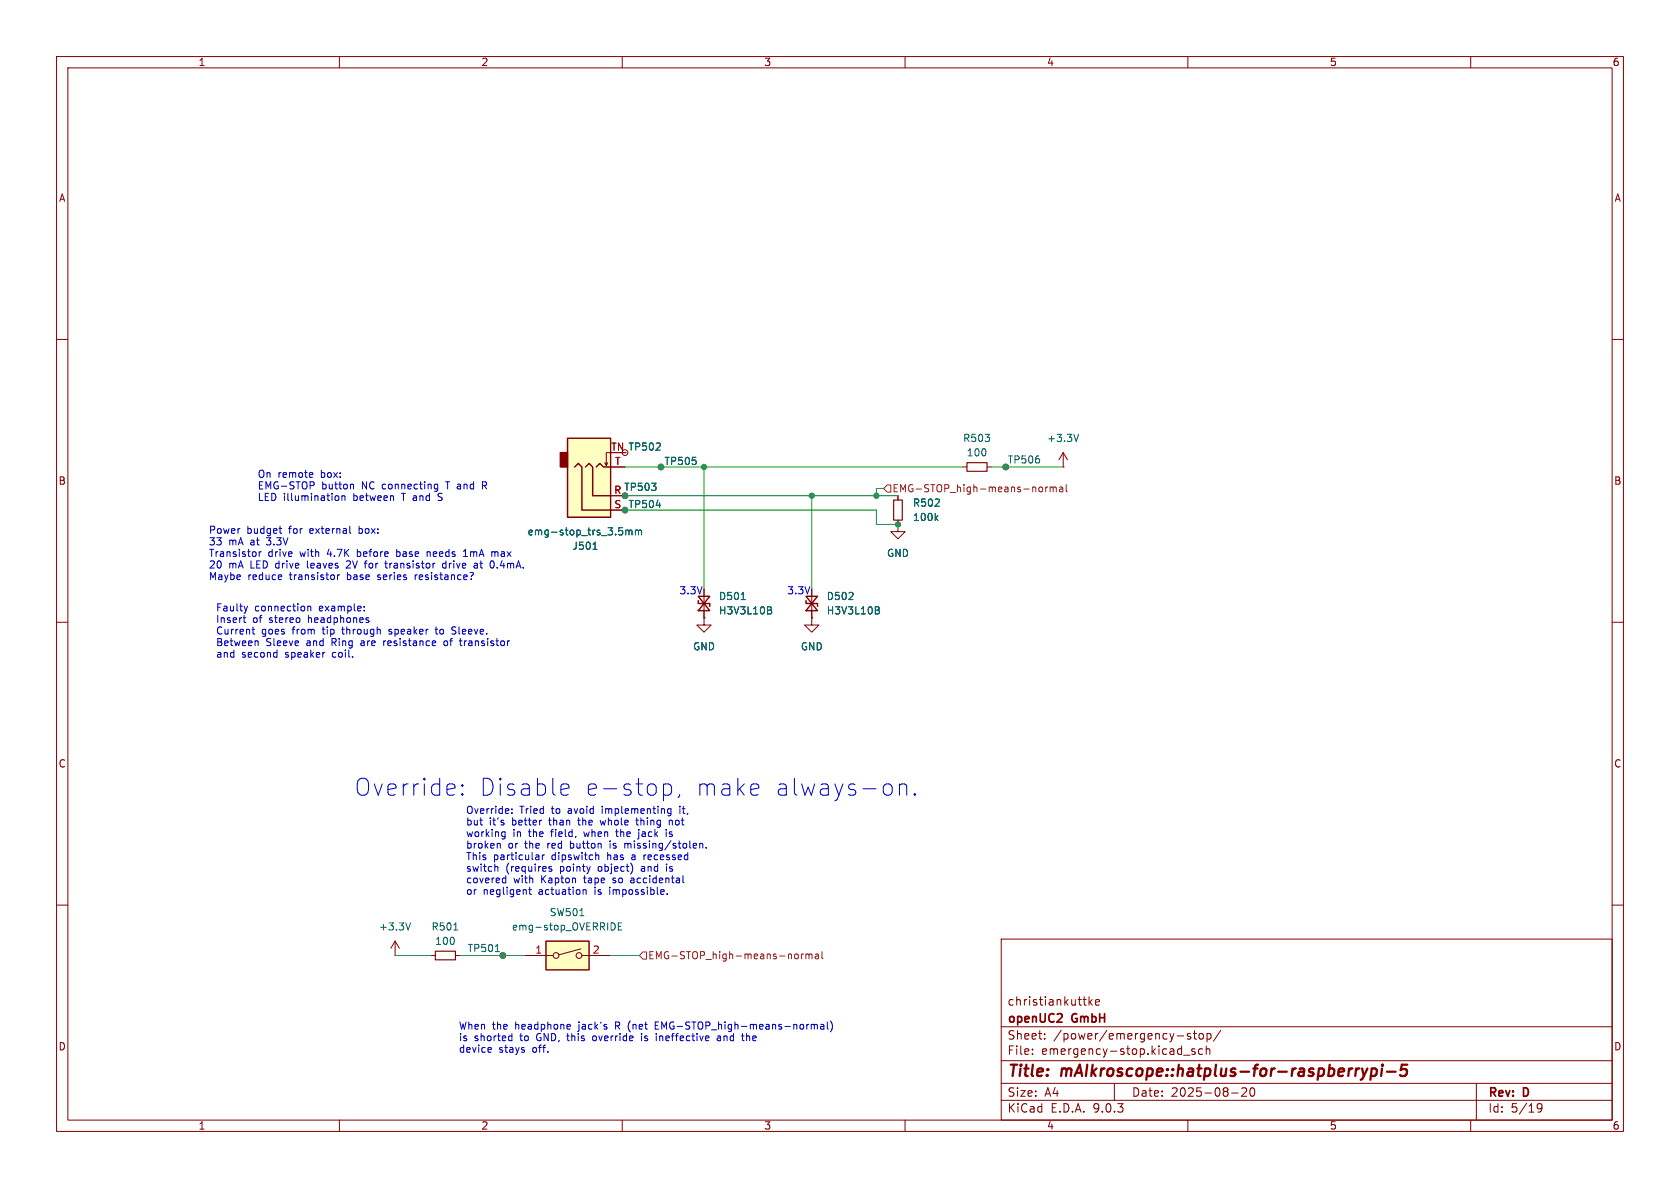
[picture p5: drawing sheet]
<svg xmlns="http://www.w3.org/2000/svg" width="297mm" height="210mm" viewBox="0 0 297 210" stroke-linecap="round" stroke-linejoin="round" font-family="sans-serif">
<g fill="none" stroke="#840000" stroke-width=".18">
<path d="M10 10h277v190h-277zM12 12h273v186h-273zM60 10v2M110 10v2M160 10v2M210 10v2M260 10v2M10 60h2M285 60h2M158.7 92.7v1.3h1.3l-1.3 1.3-1.2-1.3h1.2M158.7 92.7h.1M170.2 82.6h.7"/>
<path d="M174.5 82.6h.8M188 82.6h.1M188 80l-.8 1.3M188 80l.7 1.3M188 80v2.6M10 110h2M285 110h2M10 160h2M88.9 168.9h.1M177 166h108v32h-108zM191.5 176.7h.5M191.9 177.7h.1"/>
<path d="M192.5 176.2v1.5M192.7 177.1l.4 .6M193.1 176.7l-.6 .6M193.7 177.2l.7-.1-.1-.3-.4-.1-.2 .2v.7h.6M285 160h2M60 198v2M110 198v2M160 198v2M177 194.5h108M177 191.5h108M177 187.5h108M177 181.5h108"/>
<path d="M182.5 186.3v.1M182.5 185.5v.1M184.7 183.6v.1M184.7 182.8v.1M197 191.5v3M209.2 186.5h1.2M210 198v2M210.5 182.8l-.4-.1-.2 .2 .1 .2 .5 .2v.3h-.6M211 182.7h.5M211.2 182.2v1.3l.3 .2M211.2 185.5l-.3-.1-.2 .2v.2l.5 .2v.3h-.5M212.1 182.8l.4-.1 .2 .3v.4l-.2 .3-.4-.1-.1-.2v-.4z"/>
<path d="M212.6 185.5l-.4-.1-.3 .3v.4l.1 .2h.6M213.2 185.5l.3-.1 .3 .1 .1 .9M213.2 184.9v1.5M213.4 182.8l.4-.1 .3 .3v.4l-.1 .2h-.6M213.4 182.7v1.5M215.8 182.1l-1.3 2M217.7 193.2h1.2M220.3 192.4v.5l-.8 .9h.9M221.1 192.4a.81 .81 0 0 0 .4 1.4l.2-.1 .1-.5-.1-.8M260 198v2M261 191.5v6.5M271.7 195.4l.3-.3 .5 .1a.99 .99 0 0 1-.3 1.4h-.3"/>
<path d="M271.7 195.7l.3 .3h.3l.3-.3"/>
<circle cx="177.8" cy="82.6" r=".51"/>
<circle cx="88.9" cy="168.9" r=".51"/>
</g>
<path d="M241.8 188.9l-.7 1.3M242.5 189l.2-.1 .6 .1 .1 .3-.1 .5a.66 .66 0 0 1-.9 .3M242.5 188.9l-.2 2M244.3 188.9l-.1 1.3M244.4 188.2l-.1 .1 .1 .1M244.4 188.2l.1 .1-.1 .1M244.4 188.2v.2M245.2 189.4h1.5M248.8 188.2h-1l-.2 1 .3-.2 .7 .1 .1 .3-.1 .6-.3 .2h-.5l-.3-.2" fill="none" stroke="#840000" stroke-width=".4"/>
<path d="M170.9 81.8h3.6v1.5h-3.6z" fill="none" stroke="#840000" stroke-width=".2"/>
<path d="M190.7 76.8l-.4 1.2M87.6 168.2h.7" fill="none" stroke="#006464" stroke-width=".18"/>
<path d="M96.5 166.4h7.6v5.1h-7.6z" fill="#ffffc2"/>
<g fill="none" stroke="#840000" stroke-width=".18">
<path d="M158.7 87.6v.8M158.7 91.9v.8M124.5 109.2v1.3h1.2l-1.2 1.3-1.3-1.3h1.3M124.5 109.2h.1M124.5 104.1v5.1M143.5 109.2v1.3h1.3l-1.3 1.3-1.3-1.3h1.3M143.5 109.2h.1M143.5 104.1v5.1M69.8 168.9h.1M69.8 166.4l.8 1.2M69.8 166.4l-.7 1.2M69.8 166.4v2.5"/>
<path d="M76.2 168.9h.8M80.5 168.9h.8M92.7 168.9h5.1M102.7 167.7l-3.9 1.1M102.9 168.9h5"/>
<circle cx="110.5" cy="87.6" r=".51"/>
<circle cx="110.5" cy="90.2" r=".51"/>
<circle cx="110.5" cy="80" r=".51"/>
<circle cx="116.8" cy="82.6" r=".51"/>
<circle cx="98.3" cy="168.9" r=".51"/>
<circle cx="102.4" cy="168.9" r=".51"/>
</g>
<path d="M123.4 105.4h2.1l-2.1 2.6h2.1zM123.4 106.2v.5h2.1v.5M142.5 105.4h2l-2 2.6h2zM142.5 106.2v.5h2v.5M96.5 166.4h7.6v5.1h-7.6z" fill="none" stroke="#840000" stroke-width=".25"/>
<g fill="none" stroke="#006464" stroke-width=".18">
<path d="M116 89.3h.8M165.5 91.5l.3 .5M165.8 91.2l-.5 .5M131 106h.8M135.7 107.3l.6 .1 .1 .2-.3 .3M135.7 107.9h.4M136.1 107.9l.3 .2v.3l-.7 .1M154.7 107.3l.7 .1v.2l-.2 .3M154.7 107.9h.5M155.2 107.9l.3 .2-.1 .3-.7 .1M72.6 163.1l-.5 1.3M80.2 164.4h.7"/>
<path d="M102.5 161.9h.7M108.3 163.1a.68 .68 0 0 1 .5 .7 .68 .68 0 0 1-.5 .6M109.3 163.7h.4M109.9 163.1h-.6v1.3h.6"/>
</g>
<path d="M158 88.4h1.5v3.5h-1.5zM77 168.1h3.5v1.6h-3.5z" fill="none" stroke="#840000" stroke-width=".2"/>
<path d="M100.3 77.5h7.6v13.9h-7.6z" fill="#ffffc2"/>
<path d="M99.1 80h1.2v2.6h-1.2z" fill="#840000" stroke="#840000" stroke-width=".25"/>
<path d="M100.3 77.5h7.6v13.9h-7.6zM101.6 82.6l.6-.7 .7 .7v7.6h5M103.5 82.6l.6-.7 .7 .7v5h3.1M105.4 82.6l.6-.7 .7 .7h1.2" fill="none" stroke="#840000" stroke-width=".25"/>
<g fill="none" stroke="#840000" stroke-width=".18">
<path d="M107.4 81.8l-.2 .5M107.9 80h-.7v2.3l-.3-.5M107.9 90.2h2.6M107.9 87.6h2.6M107.9 82.6h2.6M158.7 92.7h.1M158.7 87.6v.8M158.7 91.9v.8M124.5 109.2h.1M124.5 104.1v1.3M124.5 108v1.2M143.5 109.2h.1"/>
<path d="M143.5 104.1v1.3M143.5 108v1.2"/>
</g>
<g fill="none" stroke="#006464" stroke-width=".18">
<path d="M104.8 97.1h.8M110.6 93.7v.9M110.6 93.8l.4-.1 .2 .2M111.2 93.9l.2-.2 .3 .1v.8M111.2 93.9v.7M112.3 93.8l.4-.1 .2 .2M112.3 93.7v.9M112.9 93.9l.2-.2 .3 .1v.8M112.9 93.9v.7M116 89.3h.8M165.5 91.5l.3 .5M165.8 91.2l-.5 .5"/>
<path d="M131 106h.8M135.7 107.3l.6 .1 .1 .2-.3 .3M135.7 107.9h.4M136.1 107.9l.3 .2v.3l-.7 .1M154.7 107.3l.7 .1v.2l-.2 .3M154.7 107.9h.5M155.2 107.9l.3 .2-.1 .3-.7 .1"/>
</g>
<g fill="none" stroke="#725600" stroke-width=".18">
<path d="M156.8 85.7h.7v1.3h-.7l-.6-.6zM183.8 86.2l.3-.1 .2 .2-.1 .6h-.4M184.9 86.1v.8M185.2 86.1l-.3 .2M185.6 86.2l.4-.1 .2 .2M185.6 86.1v.8M186.2 86.3l.2-.2 .3 .1v.7M186.2 86.3v.6M187.3 86.2h.5l.1 .7M187.9 86.4l-.4 .1-.2 .1 .2 .3h.4M188.5 85.7v1.1l.2 .1M113.7 168.3h.6v1.2h-.6l-.7-.6z"/>
<path d="M140.6 168.7l.3-.1 .2 .3v.5l-.2 .1-.3-.1M141.7 168.6v.9M142 168.6l-.3 .3M142.5 168.8l.3-.2 .2 .2M142.5 168.6v.9M143 168.8l.2-.2 .3 .1 .1 .8M143 168.8v.7M144.2 168.7h.4l.1 .8M144.7 168.9l-.4 .1-.2 .2 .2 .3 .4-.1M145.3 168.2v1.1l.2 .2"/>
</g>
<path d="M110.5 90.2h44.4v2.5h3.8M110.5 87.6h48.2M110.5 82.6h59.7M124.5 82.6v21.5M143.5 87.6v16.5M156.2 86.4h-1.3v1.2M175.3 82.6h12.7M69.8 168.9h6.4M81.3 168.9h11.4M107.9 168.9h5.1" fill="none" stroke="#009600" stroke-width=".18"/>
<g fill="none" stroke="#0000c2" stroke-width=".18">
<path d="M45.8 97.5v.9M46.2 97.5l-.4 .3M49.3 93.4h.5M49.6 94.2l.2 .1M55.1 83.5l.2 .3-.6 .2M55.2 84.3l-.1 .1M55.4 85.2l.1 .2-.1 .4M59.4 87.7l.3-.1 .2 .3-.1 .5-.1 .1-.3-.1M60.4 87.8l.2-.2 .3 .1 .1 .8M60.4 87.6v.9M61.8 93v1.1l.2 .2M61.9 99.7l-.7 .7h.8"/>
<path d="M62.1 85.6l.4 .2v.6M64.4 99.6h.5M68 99.6h.5M68.2 99.1v1.1l.3 .2M70.1 97.1v1.3M70.1 98.3l.2 .1M70.3 97.5l-.2 .1M75.5 97.5v.9M75.9 97.5l-.4 .1M76.9 85.6h.5M76.9 86.4h.5M77.4 85.6v1l-.3 .3-.3-.1"/>
<path d="M77.4 88.4l.2 .1M77.7 87.2l-.3 .3 .3 .3M78.8 99.6h-.3l-.3 .2 .2 .6h.4M78.8 99.1v1.3M81.9 98.4h.7M81.9 97.5l.4-.4v1.3M83.9 99.6h.4l.1 .8M84.4 99.9l-.5 .1M85.3 85.8h.5M85.6 85.8l.4 .6M85.8 85.2h-.5v1.2M87.1 97.5l.4 .2"/>
<path d="M87.3 99.4v.8M87.5 97.7v.7M87.7 97.5l-.2 .2M43.2 108.8v1.1l.3 .1M43.8 107.2l-.3 .8M44.6 111.2h.4M44.7 110.8v1.1l.3 .2M45.5 113.3l.1 .2v.6M48.8 115.3l.2 .1M49 114.9v1.3M49 116.1l-.2 .1M49.8 101.7v.2l-.6 .1"/>
<path d="M54.4 107.2v.8M54.4 107.3l.2-.1h.3l.1 .8M59.7 101.6v.9M60 101.6l-.3 .3M64.4 107.9v.1M64.4 107.2v.1M64.9 109.6l.3 .1v.2l-.1 .1h-.3M64.9 109.2l.3 .1M67.8 113.3v.8M68.1 113.3l-.3 .2M68.7 112l.2 .1M68.9 111.2l-.2 .2 .2 .3"/>
<path d="M73.4 101.6v.9M73.6 101.6l-.2 .3M76.9 111.2h.5M77.1 110.8v1.1l.3 .2M78.9 113.3h-.3l-.1 .2v.5l.4 .1M79.9 112h.6M79.9 111.3l.6 .2M80.6 110.9l-.5-.1-.2 .1M81.2 113.3h.5M81.4 114l.3 .1M83.6 101.3l.1 .2-.1 .2M83.9 100.4h.5"/>
<path d="M81.7 138.7v.3M81.7 138.7l.2 .2-.2 .1M81.7 138.7l-.1 .2 .1 .1M99.6 138.6h.6l.2 .1 .2 .6-1.4 .3M117.3 138.7l.3-.1h.6l.4 .3 .1 .2v.9l-.3 .4-.2 .2h-.6l-.3-.2M117.3 138.6v3M133.7 138.6l.3 .1 .2 .6-1.5 .3M157.2 138.6l.4 .3 .1 .2v.9l-.3 .4-.2 .2M159 138.9a.75 .75 0 0 1 1.3 .1v1.6M159 138.6v2M81.7 140.3l.2 .1-.2 .2M81.7 140.3l-.1 .1 .1 .2"/>
<path d="M81.7 140.3v.3M88 153.2v.8M88.4 149.1v.8M88.8 147.8h.5M88.8 147.1h.5M89.3 147v1.1l-.1 .1-.3 .1M89.4 154.8v1.3M89.4 156l-.4 .1M90.5 143.7v.1M90.5 143v.1M93.5 157.3h.4M93.6 156.8v1.1l.3 .2"/>
<path d="M95.1 151.1l.2 .2v.7M95.3 151.9l-.4 .1M95.3 151.4l-.4 .1M95.9 151.1v.9M96.2 151.1l-.3 .3M97.1 153.2v.3l.4 .2 .1 .1-.2 .2h-.4M100.4 140.4l-.2 .2h-.6M103.1 157.3v.8M103.1 157.3v.1M103.6 157.3v.8M105.4 151.2h.4l.1 .8M106.1 145l.2 .8"/>
<path d="M107.9 149.1v.8M108.8 147h.5M109 146.6l.1 1.2M110.5 149.1v.8M110.8 149.1l-.3 .1M111.7 155.6l-.2 .2 .2 .3M111.8 153.1v.9M112.6 144.6v1.1l.3 .1M112.9 147v1.1l-.1 .2M113.8 151.1v.9M114 151.2l-.2 .2M117.8 146.6v.1"/>
<path d="M117.8 147v.9M117.8 153.2v.8M118 158v.1M118.3 145v.8M118.3 145.1l.4-.1 .2 .2M118.6 142.9v1.1l-.2 .2h-.3M118.6 143l-.3-.1-.3 .3 .1 .5h.5M120.2 140.4l-.3 .6M120.2 142.5v.1M120.2 142.9v.9M120.7 154.8v1.1l.2 .2M123.7 149.2l.2-.1h.3v.8"/>
<path d="M123.7 149.1v.8M124.8 149.8v.1M134 140.4l-.3 .2M161.7 140.3l.2 .1-.2 .2M161.7 140.3l-.1 .1 .1 .2M161.7 140.3v.3M86.4 185.2h.4l.1 .3-.6 .1M86.8 186h-.4M90.1 183.1l.4 .1M90.5 182.7v1.3M90.5 183.9l-.4 .1M100.4 181.1h.4v.3l-.6 .1"/>
<path d="M100.8 181.9h-.4M104.9 183.2l-.1 .2 .1 .5M113.4 183.1v.9M115.8 181.3h.5M116 182.7v.1M116.4 180.7h-.6v1.2h.6M127.3 183.2l.1 .8M127.4 183.4l-.4 .1-.2 .2 .2 .3 .4-.1M131.4 184h.2M132 182.7v1.3M132 183.2h.1M143.4 181.2l.4-.1 .2 .2"/>
<path d="M143.4 181.1v.8M144 181.3l.1-.2h.3l.1 .8M144 181.3v.6M145.1 181.1h.5l.1 .8M145.7 181.4h-.5l-.2 .2 .2 .3h.5M146.3 180.7v1l.1 .2M146.8 180.5a1.46 1.46 0 0 1 0 1.9"/>
</g>
<g fill="#009600" stroke="#009600" stroke-width=".18">
<circle cx="88.9" cy="168.9" r=".46"/>
<circle cx="124.5" cy="82.6" r=".46"/>
<circle cx="116.8" cy="82.6" r=".46"/>
<circle cx="177.8" cy="82.6" r=".46"/>
<circle cx="154.9" cy="87.6" r=".46"/>
<circle cx="143.5" cy="87.6" r=".46"/>
<circle cx="110.5" cy="87.6" r=".46"/>
<circle cx="110.5" cy="90.2" r=".46"/>
<circle cx="158.7" cy="92.7" r=".46"/>
</g>
<g font-size="4.2" fill="#0000c2">
<text x="62.5" y="140.9">Override:</text>
<text x="84.5" y="140.9">Disable</text>
<text x="103.1" y="140.9">e-stop,</text>
<text x="122.5" y="140.9">make</text>
<text x="136.3" y="140.9">always-on.</text>
</g>
<g font-size="2.8" fill="#840000">
<text x="178" y="190.9">Title:</text>
<text x="187.7" y="190.9">mAIkroscope::hatplus-for-raspberrypi-5</text>
</g>
<g font-size="2.1" fill="#840000">
<text x="178" y="178">christiankuttke</text>
<text x="178" y="184">Sheet:</text>
<text x="178" y="181.2">openUC2</text>
<text x="186.2" y="184">/power/emergency-stop/</text>
<text x="189.6" y="181.2">GmbH</text>
<text x="178" y="186.7">File:</text>
<text x="184.1" y="186.7">emergency-stop.kicad_sch</text>
<text x="178" y="196.9">KiCad</text>
<text x="178" y="194.1">Size:</text>
<text x="184.7" y="194.1">A4</text>
<text x="185.7" y="196.9">E.D.A.</text>
<text x="193.3" y="196.9">9.0.3</text>
<text x="200" y="194.1">Date:</text>
<text x="207" y="194.1">2025-08-20</text>
<text x="263" y="194.3">Rev:</text>
<text x="263" y="196.9">Id:</text>
<text x="267.1" y="196.9">5/19</text>
<text x="269.4" y="194.3">D</text>
</g>
<g font-size="1.8" fill="#840000">
<text x="35" y="11.9">1</text>
<text x="85" y="11.9">2</text>
<text x="135" y="11.9">3</text>
<text x="185" y="11.9">4</text>
<text x="235" y="11.9">5</text>
<text x="285" y="11.9">6</text>
<text x="10.3" y="35.9">A</text>
<text x="285.3" y="35.9">A</text>
<text x="108" y="79.8">TN TP502</text>
<text x="117.4" y="82.4">TP505</text>
<text x="10.3" y="85.9">B</text>
<text x="108.5" y="87.4">R TP503</text>
<text x="285.3" y="85.9">B</text>
<text x="111" y="90">TP504</text>
<text x="10.3" y="135.9">C</text>
<text x="285.3" y="135.9">C</text>
<text x="10.3" y="185.9">D</text>
<text x="285.3" y="185.9">D</text>
<text x="35" y="199.9">1</text>
<text x="85" y="199.9">2</text>
<text x="135" y="199.9">3</text>
<text x="185" y="199.9">4</text>
<text x="235" y="199.9">5</text>
<text x="285" y="199.9">6</text>
</g>
<g font-size="1.8" fill="#a90000">
<text x="108.6" y="82.3">T</text>
<text x="108.5" y="89.9">S</text>
<text x="94.5" y="168.7">1</text>
<text x="104.7" y="168.7">2</text>
</g>
<g font-size="1.8" fill="#006464">
<text x="170.2" y="78.3">R503</text>
<text x="170.8" y="80.9">100</text>
<text x="178.1" y="82.1">TP506</text>
<text x="185" y="78.3">+3.3V</text>
<text x="161.3" y="89.8">R502</text>
<text x="93.2" y="94.8">emg-stop_trs_3.5mm</text>
<text x="161.3" y="92.3">100k</text>
<text x="101.1" y="97.4">J501</text>
<text x="156.7" y="98.7">GND</text>
<text x="127" y="106.3">D501</text>
<text x="146.1" y="106.3">D502</text>
<text x="127" y="108.8">H3V3L10B</text>
<text x="146.1" y="108.8">H3V3L10B</text>
<text x="122.4" y="115.2">GND</text>
<text x="141.5" y="115.2">GND</text>
<text x="66.9" y="164.7">+3.3V</text>
<text x="76.2" y="164.7">R501</text>
<text x="76.8" y="167.2">100</text>
<text x="90.4" y="164.7">emg-stop_OVERRIDE</text>
<text x="97.1" y="162.2">SW501</text>
<text x="82.6" y="168.5">TP501</text>
</g>
<g font-size="1.8" fill="#0000c2">
<text x="45.5" y="84.7">On</text>
<text x="45.5" y="86.7">EMG-STOP</text>
<text x="45.5" y="88.8">LED illumination</text>
<text x="49.1" y="84.7">remote</text>
<text x="56.8" y="84.7">box:</text>
<text x="56.9" y="86.7">button</text>
<text x="62.6" y="88.8">between</text>
<text x="64.1" y="86.7">NC connecting</text>
<text x="71.4" y="88.8">T and</text>
<text x="78.1" y="88.8">S</text>
<text x="79.4" y="86.7">T and</text>
<text x="86.1" y="86.7">R</text>
<text x="36.8" y="94.6">Power</text>
<text x="43.6" y="94.6">budget</text>
<text x="51.2" y="94.6">for</text>
<text x="55" y="94.6">external</text>
<text x="63.9" y="94.6">box:</text>
<text x="36.8" y="96.6">33</text>
<text x="36.8" y="98.7">Transistor</text>
<text x="36.8" y="100.7">20</text>
<text x="40.4" y="96.6">mA</text>
<text x="40.4" y="100.7">mA</text>
<text x="44.4" y="96.6">at</text>
<text x="44.4" y="100.7">LED drive</text>
<text x="47.4" y="98.7">drive</text>
<text x="47.4" y="96.6">3.3V</text>
<text x="53.1" y="98.7">with</text>
<text x="54.8" y="100.7">leaves</text>
<text x="58.1" y="98.7">4.7K</text>
<text x="61.9" y="100.7">2V</text>
<text x="63.6" y="98.7">before</text>
<text x="65.4" y="100.7">for</text>
<text x="69.2" y="100.7">transistor</text>
<text x="70.7" y="98.7">base</text>
<text x="76.3" y="98.7">needs</text>
<text x="79.5" y="100.7">drive</text>
<text x="83" y="98.7">1mA</text>
<text x="85.3" y="100.7">at</text>
<text x="88.2" y="98.7">max</text>
<text x="88.3" y="100.7">0.4mA.</text>
<text x="36.8" y="102.7">Maybe</text>
<text x="43.8" y="102.7">reduce</text>
<text x="51.3" y="102.7">transistor</text>
<text x="61.6" y="102.7">base</text>
<text x="67.2" y="102.7">series</text>
<text x="74" y="102.7">resistance?</text>
<text x="120" y="105.3">3.3V</text>
<text x="139.1" y="105.3">3.3V</text>
<text x="38.1" y="108.3">Faulty</text>
<text x="38.1" y="110.3">Insert</text>
<text x="38.1" y="112.4">Current</text>
<text x="44.7" y="110.3">of</text>
<text x="45" y="108.3">connection</text>
<text x="46.2" y="112.4">goes</text>
<text x="47.7" y="110.3">stereo</text>
<text x="51.8" y="112.4">from</text>
<text x="54.7" y="110.3">headphones</text>
<text x="56.5" y="108.3">example:</text>
<text x="57.3" y="112.4">tip</text>
<text x="61" y="112.4">through</text>
<text x="69.4" y="112.4">speaker</text>
<text x="77.9" y="112.4">to</text>
<text x="80.9" y="112.4">Sleeve.</text>
<text x="38.1" y="114.4">Between</text>
<text x="38.1" y="116.5">and</text>
<text x="42.7" y="116.5">second</text>
<text x="47" y="114.4">Sleeve</text>
<text x="50.5" y="116.5">speaker</text>
<text x="54.3" y="114.4">and</text>
<text x="58.9" y="114.4">Ring</text>
<text x="59" y="116.5">coil.</text>
<text x="64.3" y="114.4">are</text>
<text x="68.4" y="114.4">resistance</text>
<text x="79.4" y="114.4">of</text>
<text x="82.4" y="114.4">transistor</text>
<text x="82.3" y="144.1">Override:</text>
<text x="82.3" y="146.1">but</text>
<text x="82.3" y="148.2">working</text>
<text x="86.5" y="146.1">it's</text>
<text x="90.6" y="146.1">better</text>
<text x="90.7" y="148.2">in</text>
<text x="91.9" y="144.1">Tried</text>
<text x="93.6" y="148.2">the</text>
<text x="97.4" y="146.1">than</text>
<text x="97.6" y="144.1">to</text>
<text x="97.7" y="148.2">field,</text>
<text x="100.7" y="144.1">avoid</text>
<text x="102.7" y="146.1">the</text>
<text x="103.7" y="148.2">when</text>
<text x="106.8" y="146.1">whole</text>
<text x="106.9" y="144.1">implementing</text>
<text x="109.6" y="148.2">the</text>
<text x="113.4" y="146.1">thing</text>
<text x="113.8" y="148.2">jack</text>
<text x="118.8" y="148.2">is</text>
<text x="119.3" y="146.1">not</text>
<text x="120.8" y="144.1">it,</text>
<text x="82.3" y="150.2">broken</text>
<text x="82.3" y="152.3">This</text>
<text x="82.3" y="154.3">switch</text>
<text x="87.2" y="152.3">particular</text>
<text x="89.4" y="154.3">(requires</text>
<text x="89.8" y="150.2">or</text>
<text x="92.9" y="150.2">the</text>
<text x="97.1" y="150.2">red</text>
<text x="97.6" y="152.3">dipswitch</text>
<text x="99.1" y="154.3">pointy</text>
<text x="101.3" y="150.2">button</text>
<text x="106" y="154.3">object)</text>
<text x="107.6" y="152.3">has</text>
<text x="108.5" y="150.2">is</text>
<text x="111.3" y="150.2">missing/stolen.</text>
<text x="112.1" y="152.3">a</text>
<text x="113.8" y="154.3">and</text>
<text x="114.5" y="152.3">recessed</text>
<text x="118.4" y="154.3">is</text>
<text x="82.3" y="156.3">covered</text>
<text x="82.3" y="158.4">or</text>
<text x="85.4" y="158.4">negligent</text>
<text x="90.8" y="156.3">with</text>
<text x="95.3" y="158.4">actuation</text>
<text x="95.8" y="156.3">Kapton</text>
<text x="103.5" y="156.3">tape</text>
<text x="105.4" y="158.4">is</text>
<text x="108.2" y="158.4">impossible.</text>
<text x="108.8" y="156.3">so</text>
<text x="112.2" y="156.3">accidental</text>
<text x="81" y="182.2">When</text>
<text x="81" y="184.3">is</text>
<text x="83.8" y="184.3">shorted</text>
<text x="87" y="182.2">the</text>
<text x="91.2" y="182.2">headphone</text>
<text x="92.1" y="184.3">to</text>
<text x="95.1" y="184.3">GND, this</text>
<text x="102.6" y="182.2">jack's</text>
<text x="105.4" y="184.3">override</text>
<text x="109.2" y="182.2">R (net</text>
<text x="114.2" y="184.3">is</text>
<text x="116.7" y="182.2">EMG-STOP_high-means-normal)</text>
<text x="117" y="184.3">ineffective</text>
<text x="128.1" y="184.3">and</text>
<text x="132.7" y="184.3">the</text>
<text x="81" y="186.3">device</text>
<text x="88.2" y="186.3">stays</text>
<text x="94.3" y="186.3">off.</text>
</g>
<g font-size="1.8" fill="#725600">
<text x="157.7" y="87.2">EMG-STOP_high-means-normal</text>
<text x="114.5" y="169.8">EMG-STOP_high-means-normal</text>
</g>
</svg>
